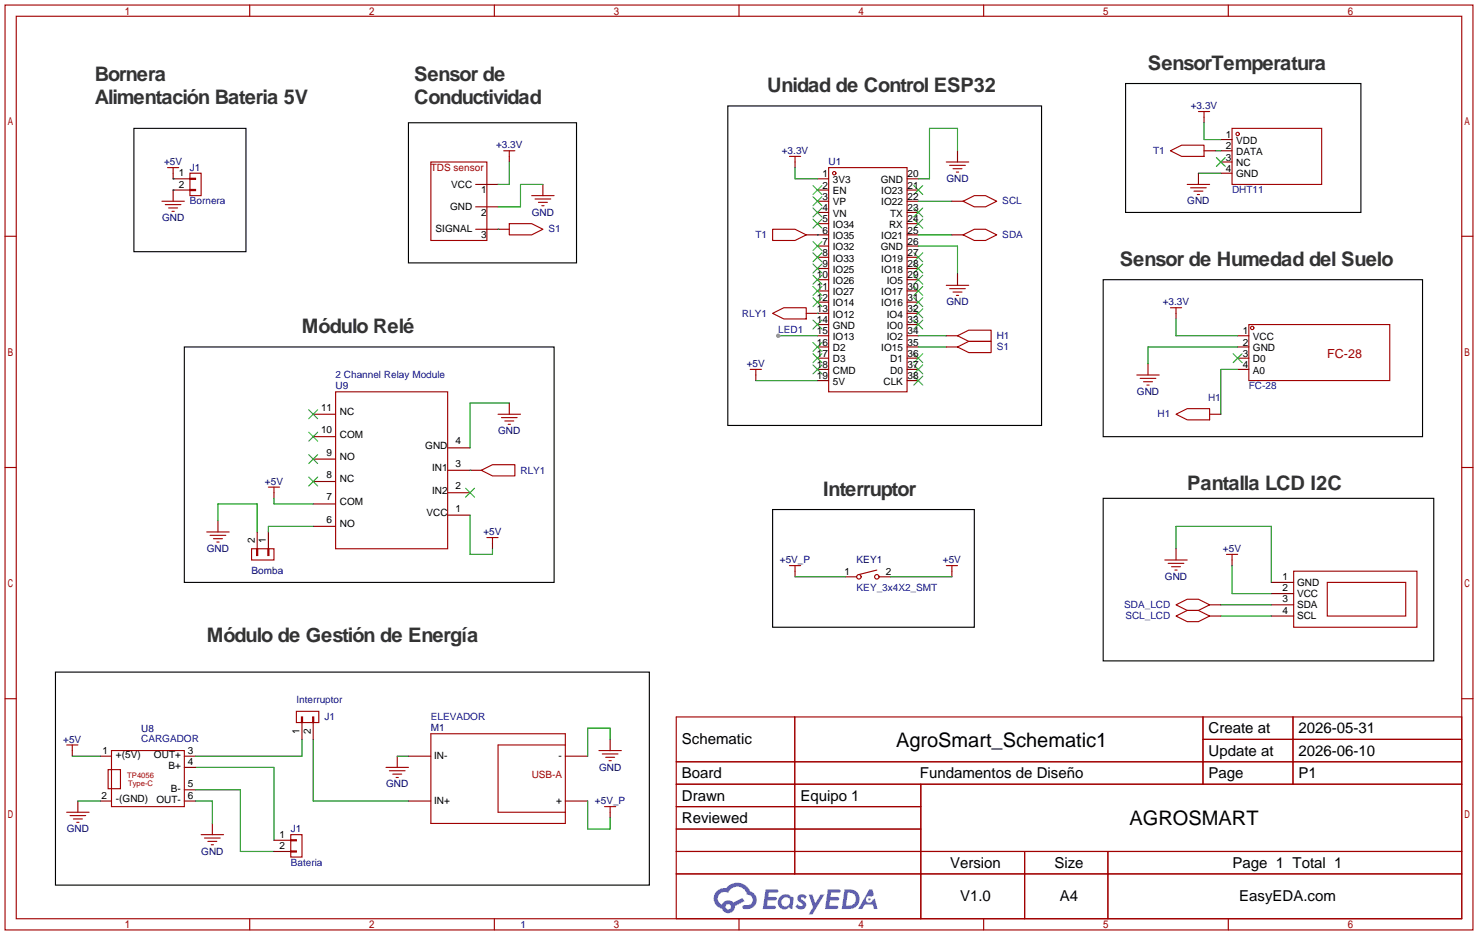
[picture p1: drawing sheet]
<svg xmlns="http://www.w3.org/2000/svg" width="335mm" height="212mm" viewBox="0 0 335 212" stroke-linecap="round" stroke-linejoin="round" font-family="sans-serif">
<g fill="none" stroke="#a10000" stroke-width=".25">
<path d="M1.1 1.1h332.8v209.6h-332.8zM3.7 3.7h327.6v204.5h-327.6zM56.6 1.1v2.6M112.1 1.1v2.6M167.5 1.1v2.6M223 1.1v2.6M278.4 1.1v2.6M1.1 53.5h2.6M331.3 53.5h2.6M1.1 105.9h2.6M331.3 105.9h2.6M1.1 158.3h2.6"/>
<path d="M331.3 158.3h2.6M153.3 162.4h178v45.8h-178zM153.3 172.6h178M153.3 177.7h178M180.1 162.4v35.6M208.7 177.7v30.5M272.7 162.4v15.3M272.7 167.5h58.6M293.1 162.4v15.3M153.3 182.8h55.4M153.3 192.9h178M153.3 187.8h55.4"/>
<path d="M153.3 198h178M232.3 192.9v15.3M251.1 192.9v15.3M56.6 208.2v2.5M112.1 208.2v2.5M167.5 208.2v2.5M223 208.2v2.5M278.4 208.2v2.5"/>
</g>
<g fill="#5487ff">
<path d="M181 202.8a1.3 1.3 0 0 1 1.9 .3l-.4 .6a.54 .54 0 0 0-1-.2l.2 .2a1.28 1.28 0 0 1 .8 2 1.53 1.53 0 0 1-2.2-.3l.5-.6 .8 .5a.31 .31 0 0 0 .3-.3 .31 .31 0 0 0-.3-.3 1.12 1.12 0 0 1-.6-1.9z"/>
<path d="M183.3 202.7h.8l.7 1.9 1.2-1.9h.9l-2.7 4.5h-.9l1-1.7z"/>
<path d="M173.5 201.5h2.3a.46 .46 0 0 1 .5 .1 .46 .46 0 0 1 .1 .5l-.3 .2h-1.8l-.1 .9h1.6a.4 .4 0 0 1 .3 .4 .4 .4 0 0 1-.4 .4h-1.6l-.2 1.2h1.4a.46 .46 0 0 1 .5 .1 .46 .46 0 0 1 .1 .5l-.4 .2h-2.6z"/>
<path d="M187.6 201.5h2.3a.47 .47 0 0 1 .5 .1 .47 .47 0 0 1 .1 .5l-.3 .2h-1.8l-.1 .9h1.6a.4 .4 0 0 1 .4 .4 .4 .4 0 0 1-.5 .4h-1.6l-.2 1.2h1.4a.46 .46 0 0 1 .5 .1 .46 .46 0 0 1 .1 .5l-.4 .2h-2.6z"/>
<path d="M197 201.5h.8l.3 1.3-.6 .4a.75 .75 0 0 0-1.1 .3 .75 .75 0 0 0 .5 1 .75 .75 0 0 0 .9-.6l.5-.3 .6 2.4h-.8l-.3-1h-1.8l-.5 1h-1z"/>
<path d="M191.4 201.5l-.6 4.5h1.4a2.27 2.27 0 0 0 2.7-2.3 2.27 2.27 0 0 0-2.7-2.2zM192.2 202.3a1.5 1.5 0 0 1 1.8 1.5 1.5 1.5 0 0 1-1.9 1.4h-.3z"/>
<path d="M176.8 203.1a1.6 1.6 0 0 0-.3 2.3 1.6 1.6 0 0 0 2.3 .2l.8 .4 .3-2.5-.1-.3h-.5a1.58 1.58 0 0 0-2.5-.1zM177.4 203.6a.98 .98 0 0 1 1.7 .5 .98 .98 0 0 1-1.1 1.2 .94 .94 0 0 1-.9-.6 .94 .94 0 0 1 .3-1.1z"/>
<path d="M162.5 201.9a2.37 2.37 0 0 0 1.1 4 1.54 1.54 0 0 0 1.8 1 1.54 1.54 0 0 0 1.2-1.6l2.2-1.1-.5-.8-2.1 1.1a1.57 1.57 0 0 0-2.6 .4 1.5 1.5 0 0 1-.7-2.1 1.5 1.5 0 0 1 2.2-.5 2.23 2.23 0 0 1 2.3-1.4 2.23 2.23 0 0 1 1.9 1.8 1.16 1.16 0 0 1 1.3 1.1 1.16 1.16 0 0 1-1.1 1.3h-.7a.47 .47 0 0 0-.6 .3 .47 .47 0 0 0 .5 .6 2.14 2.14 0 0 0 2.7-1.4 2.14 2.14 0 0 0-1.3-2.7 3.2 3.2 0 0 0-5.5-.7l-1.1 .1zM164.5 205.4a.6 .6 0 0 1 1.2 0 .6 .6 0 0 1-1.2 0z"/>
<circle cx="197.1" cy="203.8" r=".28"/>
</g>
<g fill="none" stroke="#a10000" stroke-width=".25">
<path d="M38 38h2.5M39.2 38v1.2M43.1 39.2h2.5v5.1h-2.5zM97.7 36.7h12.7v17.8h-12.7zM114.2 34.2h2.5M115.4 34.2v1.2M178.9 35.4h2.6M180.2 35.4v1.3M187.8 38h17.8v50.8h-17.8zM214.5 36.7h5.1M215.3 37.5h3.5M216 38.2h2.1"/>
<path d="M216.8 39h.5M271.7 25.3h2.5M272.9 25.3v1.2M279.3 29.1h20.3v12.7h-20.3zM36.7 45.6h5.1M37.5 46.4h3.5M38.2 47.1h2.1M39 47.9h.5M43.1 42.9h1.2v.3h-1.2zM43.1 40.4h1.2v.2h-1.2zM115.4 50.7h5.1l2.6 1.2-2.6 1.3h-5.1zM120.5 44.3h5.1"/>
<path d="M121.3 45.1h3.5M122 45.8h2.1M122.8 46.6h.5M218.3 45.6l2.6-1.3h2.5l2.5 1.3-2.5 1.3h-2.5zM218.3 53.2l2.6-1.3h2.5l2.5 1.3-2.5 1.3h-2.5zM269.1 41.8h5.1M269.9 42.5h3.5M270.6 43.3h2.1M271.4 44.1h.5M214.5 64.6h5.1M215.3 65.4h3.5M216 66.2h2.1"/>
<path d="M216.8 66.9h.5M217 76.1l2.6-1.3h5.1v2.5h-5.1zM217 78.6l2.6-1.3h5.1v2.6h-5.1zM265.3 69.7h2.5M266.6 69.7v1.3M283.1 73.5h31.9v12.7h-31.9zM76.1 88.8h25.4v35.5h-25.4zM112.9 93.9h5.1M113.7 94.6h3.5M114.4 95.4h2.1M115.2 96.1h.5M170.1 83.7h2.5"/>
<path d="M171.3 83.7v1.3M257.7 85h5.1M258.4 85.7h3.6M259.2 86.5h2M260 87.2h.5M266.6 93.9l2.5-1.3h5.1v2.5h-5.1zM60.8 110.4h2.6M62.1 110.4v1.2M46.9 120.5h5M47.6 121.3h3.6M48.4 122h2M49.1 122.8h.6"/>
<path d="M57 124.3h5.1v2.6h-5.1zM58.2 124.3h.2v1.6h-.2zM60.7 124.3h.3v1.6h-.3zM110.4 121.8h2.5M111.6 121.8v1.3M178.9 128.1h2.6M180.2 128.1v1.3M198.8 129.2l-4.1 1M214.5 128.1h2.5M215.8 128.1v1.3M264 126.9h5.1M264.8 127.6h3.6"/>
<path d="M265.6 128.4h2M266.3 129.2h.5M266.6 137l2.5-1.2h2.6l2.5 1.2-2.5 1.3h-2.6zM266.6 139.6l2.5-1.3h2.6l2.5 1.3-2.5 1.2h-2.6zM278 125.6h2.5M279.3 125.6v1.3M293.2 129.4h28v12.7h-28zM300.9 132h17.7v7.6h-17.7zM15.1 168.8h2.6M16.4 168.8v1.3M24.5 174.4h2.8v4.3h-2.8zM25.3 170.1h16.5v12.7h-16.5z"/>
<path d="M67.2 161.2h5.1v2.5h-5.1zM68.3 162.4h.3v1.3h-.3zM70.9 162.4h.2v1.3h-.2zM87.5 173.9h5.1M88.3 174.6h3.5M89 175.4h2.1M89.8 176.1h.5M97.7 166.2h30.4v20.4h-30.4zM128.1 168.8h-15.2v15.2h15.2M135.8 170.1h5M136.5 170.8h3.6M137.3 171.6h2"/>
<path d="M138 172.3h.6M15.1 184h5.1M15.9 184.8h3.5M16.6 185.5h2.1M17.4 186.3h.5M45.6 189.1h5.1M46.4 189.9h3.5M47.1 190.6h2M47.9 191.4h.5M65.9 192.8h1.3v.2h-1.3zM65.9 190.2h1.3v.3h-1.3zM65.9 189.1h2.6v5.1h-2.6z"/>
<path d="M137 182.8h2.6M138.3 182.8v1.2"/>
<circle cx="189.1" cy="39.2" r=".38"/>
<circle cx="280.5" cy="30.4" r=".38"/>
<circle cx="283.8" cy="74.3" r=".38"/>
<circle cx="194.7" cy="130.7" r=".51"/>
<circle cx="198.8" cy="130.7" r=".51"/>
</g>
<g fill="none" stroke="#870000" stroke-width=".25">
<path d="M39.2 39.2v1.3h3.9M115.4 35.4v1.3M180.2 36.7v1.3M217 34.2v2.5M271.7 39.2v2.6M272.9 26.5v1.3M276.7 31.6h2.6M276.7 34.2h2.6M276.7 36.7h2.6M276.7 39.2h2.6M43.1 43.1h-3.9v2.5M107.8 41.8h5.1"/>
<path d="M107.8 46.9h5.1M107.8 51.9h7.6M123.1 41.8v2.5M185.3 40.5h2.5M185.3 43.1h2.5M185.3 45.6h2.5M185.3 48.1h2.5M185.3 50.7h2.5M185.3 53.2h2.5M185.3 55.8h2.5M185.3 58.3h2.5M205.6 40.5h2.6"/>
<path d="M205.6 43.1h2.6M205.6 45.6h2.6M205.6 48.1h2.6M205.6 50.7h2.6M205.6 53.2h2.6M205.6 55.8h2.6M205.6 58.3h2.6M215.8 45.6h2.5M215.8 53.2h2.5M185.3 60.8h2.5M185.3 63.4h2.5M185.3 65.9h2.5"/>
<path d="M185.3 68.5h2.5M185.3 71h2.5M185.3 73.5h2.5M185.3 76.1h2.5M185.3 78.6h2.5M205.6 60.8h2.6M205.6 63.4h2.6M205.6 65.9h2.6M205.6 68.5h2.6M205.6 71h2.6M205.6 73.5h2.6M205.6 76.1h2.6"/>
<path d="M205.6 78.6h2.6M214.5 76.1h2.5M214.5 78.6h2.5M217 62.1v2.5M266.6 71v1.3M280.5 76.1h2.6M280.5 78.6h2.6M71 93.9h5.1M71 98.9h5.1M115.4 91.3v2.6M171.3 85v1.2M185.3 81.2h2.5"/>
<path d="M185.3 83.7h2.5M185.3 86.2h2.5M205.6 81.2h2.6M205.6 83.7h2.6M205.6 86.2h2.6M260.2 82.4v2.6M274.2 93.9h2.5M280.5 81.2h2.6M280.5 83.7h2.6M49.4 118v2.5M62.1 111.6v1.3M71 109.1h5.1"/>
<path d="M71 114.2h5.1M71 119.3h5.1M71 104h5.1M101.5 101.5h5.1M101.5 106.6h5.1M101.5 111.6h5.1M101.5 116.7h5.1M58.3 120.5v3.8M60.8 120.5v3.8M111.6 123.1v1.2M180.2 129.4v1.3M191.6 130.7h2.6"/>
<path d="M199.3 130.7h2.5M215.8 129.4v1.3M266.6 124.3v2.6M274.2 139.6h2.5M274.2 137h2.5M279.3 126.9v1.2M288.2 139.6h5M288.2 137h5M288.2 134.5h5M288.2 132h5M16.4 170.1v1.2M22.7 171.3h2.6"/>
<path d="M41.8 171.3h2.5M41.8 173.9h2.5M41.8 178.9h2.5M68.5 163.7v3.8M71 163.7v3.8M90 171.3v2.6M92.6 171.3h5.1M128.1 171.3h5.1M138.3 167.5v2.6M17.7 181.5v2.5M22.7 181.5h2.6M41.8 181.5h2.5"/>
<path d="M48.1 186.6v2.5M62.1 190.4h3.8M62.1 192.9h3.8M92.6 181.5h5.1M128.1 181.5h5.1M138.3 184v1.3"/>
</g>
<g fill="none" stroke="#3c3" stroke-width=".25">
<path d="M275.7 35.7l2 2M277.7 35.7l-2 2M184.3 42l2 2.1M184.3 44.6l2 2M184.3 47.1l2 2M184.3 49.7l2 2M184.3 54.7l2 2.1M184.3 57.3l2 2M184.3 59.8l2 2M186.3 42l-2 2.1M186.3 44.6l-2 2M186.3 47.1l-2 2"/>
<path d="M186.3 49.7l-2 2M186.3 54.7l-2 2.1M186.3 57.3l-2 2M186.3 59.8l-2 2M207.1 42l2.1 2.1M207.1 47.1l2.1 2M207.1 49.7l2.1 2M207.1 57.3l2.1 2M207.1 59.8l2.1 2M209.2 42l-2.1 2.1M209.2 49.7l-2.1 2M209.2 57.3l-2.1 2"/>
<path d="M209.2 59.8l-2.1 2M209.2 47.1l-2.1 2M184.3 62.4l2 2M184.3 64.9l2 2M184.3 67.4l2 2.1M184.3 72.5l2 2M184.3 77.6l2 2M186.3 62.4l-2 2M186.3 64.9l-2 2M186.3 67.4l-2 2.1M186.3 72.5l-2 2M186.3 77.6l-2 2"/>
<path d="M207.1 70l2.1 2M207.1 62.4l2.1 2M207.1 64.9l2.1 2M207.1 67.4l2.1 2.1M207.1 72.5l2.1 2M209.2 62.4l-2.1 2M209.2 64.9l-2.1 2M209.2 67.4l-2.1 2.1M209.2 70l-2.1 2M209.2 72.5l-2.1 2M70 92.8l2 2.1M70 97.9l2 2"/>
<path d="M72 92.8l-2 2.1M72 97.9l-2 2M184.3 80.1l2 2.1M184.3 82.7l2 2M186.3 80.1l-2 2.1M186.3 82.7l-2 2M207.1 80.1l2.1 2.1M207.1 82.7l2.1 2M207.1 85.2l2.1 2M209.2 80.1l-2.1 2.1M209.2 82.7l-2.1 2M209.2 85.2l-2.1 2"/>
<path d="M279.5 80.1l2.1 2.1M281.6 80.1l-2.1 2.1M70 108.1l2 2M70 103l2 2M72 108.1l-2 2M72 103l-2 2M105.5 110.6l2.1 2M107.6 110.6l-2.1 2"/>
</g>
<g fill="none" stroke="#008700" stroke-width=".25">
<path d="M115.4 36.7v5.1h-2.5M180.2 38v2.5h5.1M217 34.2v-5.1h-6.3v11.4h-2.5M271.7 39.2h5M272.9 27.8v3.8h3.8M275.5 34.2h1.2M39.2 40.5h.1M39.2 43.1h.1M112.9 51.9h.1M123.1 41.8h-5.1v5.1h-5.1M208.2 53.2h7.6M208.2 45.6h7.6"/>
<path d="M208.2 55.8h8.8v6.3M176.4 76.1h8.9M208.2 78.6h6.3M208.2 76.1h6.3M266.6 72.3v3.8h13.9M280.5 78.6h-20.3v3.8M115.4 91.3h-8.8v10.2M171.3 86.2h14M280.5 83.7h-3.8v10.2M49.4 118v-3.8h8.9v6.3M62.1 112.9v1.3h8.9M71 119.3h-10.2v1.2"/>
<path d="M106.6 116.7v8.9h5v-1.3M180.2 130.7h11.4M201.8 130.7h14M266.6 124.3v-5h21.6v12.7M276.7 137h11.5M276.7 139.6h11.5M279.3 128.1v6.4h8.9M16.4 171.3h6.3M44.3 173.9h17.8v16.5M44.3 178.9h10.2v14h7.6M68.5 167.5v3.8h-24.2M71 167.5v14h21.6"/>
<path d="M90 171.3h2.6M138.3 167.5v-2.5h-5.1v6.3M17.7 181.5h5M44.3 181.5h3.8v5.1M133.2 181.5v6.3h5.1v-2.5"/>
</g>
<path d="M255.1 18.9h53.4v29.2h-53.4zM30.4 29.1h25.4v27.9h-25.4zM92.6 27.8h38.1v31.8h-38.1zM165 24h71.1v72.4h-71.1zM41.8 78.6h83.8v53.4h-83.8zM250.1 63.4h72.4v35.5h-72.4zM175.1 115.4h45.8v26.7h-45.8zM250.1 112.9h74.9v36.8h-74.9zM12.6 152.3h134.6v48.2h-134.6z" fill="none" stroke="#000" stroke-width=".25"/>
<circle cx="176.4" cy="76.1" r=".51" fill="#999"/>
<path d="M272.9 34.2h2.6M182.8 53.2h2.5M182.8 71h2.5M106.6 106.6h2.5" fill="none" stroke="#870000" stroke-width=".25"/>
<path d="M265.3 34.2l2.5-1.3h5.1v2.5h-5.1zM175.1 51.9h5.1l2.6 1.3-2.6 1.3h-5.1zM175.1 71l2.6-1.3h5.1v2.6h-5.1zM109.1 106.6l2.5-1.3h5.1v2.5h-5.1z" fill="none" stroke="#a10000" stroke-width=".25"/>
<path d="M185.3 53.2h.1M185.3 71h.1M106.6 106.6h.1" fill="none" stroke="#008700" stroke-width=".25"/>
<g font-size="4.5" fill="#333">
<text x="260.2" y="15.8">SensorTemperatura</text>
<text x="21.5" y="18.4">Bornera</text>
<text x="21.5" y="23.5">Alimentación Bateria 5V</text>
<text x="93.9" y="18.4">Sensor de</text>
<text x="93.9" y="23.5">Conductividad</text>
<text x="173.9" y="20.9">Unidad de Control ESP32</text>
<text x="253.9" y="60.3">Sensor de Humedad del Suelo</text>
<text x="68.5" y="75.5">Módulo Relé</text>
<text x="186.6" y="112.4">Interruptor</text>
<text x="269.1" y="111.1">Pantalla LCD I2C</text>
<text x="46.9" y="145.4">Módulo de Gestión de Energía</text>
</g>
<g font-size="4.5">
<text x="203.1" y="169.2">AgroSmart_Schematic1</text>
<text x="256.1" y="187">AGROSMART</text>
</g>
<g font-size="3.4">
<text x="274" y="166.1">Create at</text>
<text x="294.4" y="166.1">2026-05-31</text>
<text x="154.6" y="168.7">Schematic</text>
<text x="274" y="171.2">Update at</text>
<text x="294.4" y="171.2">2026-06-10</text>
<text x="154.6" y="176.3">Board</text>
<text x="208.5" y="176.3">Fundamentos de Diseño</text>
<text x="274" y="176.3">Page</text>
<text x="294.4" y="176.3">P1</text>
<text x="154.6" y="181.4">Drawn</text>
<text x="181.4" y="181.4">Equipo 1</text>
<text x="154.6" y="186.5">Reviewed</text>
<text x="215.4" y="196.6">Version</text>
<text x="239" y="196.6">Size</text>
<text x="279.4" y="196.6">Page 1 Total 1</text>
<text x="217.6" y="204.2">V1.0</text>
<text x="240.2" y="204.2">A4</text>
<text x="280.9" y="204.2">EasyEDA.com</text>
</g>
<text font-size="2.8" fill="#a00000" x="300.9" y="81.1">FC-28</text>
<g font-size="2.3" fill="#000080">
<text x="269.9" y="24.7">+3.3V</text>
<text x="112.4" y="33.6">+3.3V</text>
<text x="177.2" y="34.9">+3.3V</text>
<text x="37.2" y="37.4">+5V</text>
<text x="43.1" y="38.7">J1</text>
<text x="187.8" y="37.4">U1</text>
<text x="214.5" y="41.2">GND</text>
<text x="269.1" y="46.3">GND</text>
<text x="36.7" y="50.1">GND</text>
<text x="120.5" y="48.9">GND</text>
<text x="214.5" y="69.2">GND</text>
<text x="263.6" y="69.2">+3.3V</text>
<text x="169.3" y="83.1">+5V</text>
<text x="76.1" y="88.2">U9</text>
<text x="257.7" y="89.5">GND</text>
<text x="112.9" y="98.4">GND</text>
<text x="60.1" y="109.8">+5V</text>
<text x="46.9" y="125.1">GND</text>
<text x="109.6" y="121.2">+5V</text>
<text x="277.2" y="125.1">+5V</text>
<text x="57" y="130.1">Bomba</text>
<text x="176.8" y="127.6">+5V_P</text>
<text x="194.2" y="127.6">KEY1</text>
<text x="213.7" y="127.6">+5V</text>
<text x="264.1" y="131.4">GND</text>
<text x="32" y="165.9">U8</text>
<text x="73.5" y="163.2">J1</text>
<text x="97.7" y="165.7">M1</text>
<text x="14.3" y="168.2">+5V</text>
<text x="87.5" y="178.4">GND</text>
<text x="135.8" y="174.6">GND</text>
<text x="134.9" y="182.2">+5V_P</text>
<text x="15.1" y="188.6">GND</text>
<text x="65.9" y="188.6">J1</text>
<text x="45.6" y="193.6">GND</text>
<text x="118" y="210.1">1</text>
</g>
<g font-size="2.3" fill="#00f">
<text x="261.4" y="34.9">T1</text>
<text x="43.1" y="46.3">Bornera</text>
<text x="227.2" y="46.3">SCL</text>
<text x="279.3" y="43.8">DHT11</text>
<text x="124.3" y="52.7">S1</text>
<text x="171.2" y="53.9">T1</text>
<text x="227.2" y="53.9">SDA</text>
<text x="168.2" y="71.7">RLY1</text>
<text x="176.4" y="75.5">LED1</text>
<text x="225.9" y="76.8">H1</text>
<text x="225.9" y="79.3">S1</text>
<text x="76.1" y="85.7">2 Channel Relay Module</text>
<text x="283.1" y="88.2">FC-28</text>
<text x="262.4" y="94.6">H1</text>
<text x="273.8" y="90.8">H1</text>
<text x="118" y="107.3">RLY1</text>
<text x="194.2" y="133.9">KEY_3x4X2_SMT</text>
<text x="254.8" y="137.8">SDA_LCD</text>
<text x="255.1" y="140.3">SCL_LCD</text>
<text x="67.2" y="159.3">Interruptor</text>
<text x="97.7" y="163.2">ELEVADOR</text>
<text x="32" y="168.2">CARGADOR</text>
<text x="65.9" y="196.2">Bateria</text>
</g>
<g font-size="2.3">
<text x="277.9" y="31.3">1</text>
<text x="277.9" y="33.9">2</text>
<text x="280.2" y="32.6">VDD</text>
<text x="280.2" y="35.1">DATA</text>
<text x="40.5" y="40">1</text>
<text x="186.4" y="40.2">1</text>
<text x="188.8" y="41.5">3V3</text>
<text x="199.6" y="41.5">GND</text>
<text x="205.7" y="40.2">20</text>
<text x="277.9" y="36.4">3</text>
<text x="277.9" y="38.9">4</text>
<text x="280.2" y="37.7">NC</text>
<text x="280.2" y="40.2">GND</text>
<text x="40.5" y="42.5">2</text>
<text x="102" y="47.6">GND</text>
<text x="102.3" y="42.5">VCC</text>
<text x="109.1" y="43.8">1</text>
<text x="186.4" y="42.7">2</text>
<text x="186.4" y="45.3">3</text>
<text x="186.4" y="47.8">4</text>
<text x="188.8" y="44">EN</text>
<text x="188.8" y="46.6">VP</text>
<text x="199.8" y="44">IO23</text>
<text x="199.8" y="46.6">IO22</text>
<text x="205.7" y="42.7">21</text>
<text x="205.7" y="45.3">22</text>
<text x="205.7" y="47.8">23</text>
<text x="98.7" y="52.7">SIGNAL</text>
<text x="109.1" y="48.9">2</text>
<text x="109.1" y="53.9">3</text>
<text x="186.4" y="50.4">5</text>
<text x="186.4" y="52.9">6</text>
<text x="188.8" y="49.1">VN</text>
<text x="188.8" y="51.6">IO34</text>
<text x="201.5" y="51.6">RX</text>
<text x="201.8" y="49.1">TX</text>
<text x="205.7" y="50.4">24</text>
<text x="205.7" y="52.9">25</text>
<text x="186.4" y="55.4">7</text>
<text x="186.4" y="58">8</text>
<text x="188.8" y="54.2">IO35</text>
<text x="188.8" y="56.7">IO32</text>
<text x="188.8" y="59.3">IO33</text>
<text x="199.6" y="56.7">GND</text>
<text x="199.8" y="54.2">IO21</text>
<text x="199.8" y="59.3">IO19</text>
<text x="205.7" y="55.4">26</text>
<text x="205.7" y="58">27</text>
<text x="185.2" y="63.1">10</text>
<text x="185.2" y="65.6">11</text>
<text x="186.4" y="60.5">9</text>
<text x="188.8" y="61.8">IO25</text>
<text x="188.8" y="64.3">IO26</text>
<text x="199.8" y="61.8">IO18</text>
<text x="201" y="64.3">IO5</text>
<text x="205.7" y="60.5">28</text>
<text x="205.7" y="63.1">29</text>
<text x="205.7" y="65.6">30</text>
<text x="185.2" y="68.1">12</text>
<text x="185.2" y="70.7">13</text>
<text x="188.8" y="66.9">IO27</text>
<text x="188.8" y="69.4">IO14</text>
<text x="188.8" y="72">IO12</text>
<text x="199.8" y="66.9">IO17</text>
<text x="199.8" y="69.4">IO16</text>
<text x="201" y="72">IO4</text>
<text x="205.7" y="68.1">31</text>
<text x="205.7" y="70.7">32</text>
<text x="185.2" y="73.2">14</text>
<text x="185.2" y="75.8">15</text>
<text x="188.8" y="74.5">GND</text>
<text x="188.8" y="77">IO13</text>
<text x="201" y="74.5">IO0</text>
<text x="201" y="77">IO2</text>
<text x="205.7" y="73.2">33</text>
<text x="205.7" y="75.8">34</text>
<text x="281.7" y="75.8">1</text>
<text x="284" y="77">VCC</text>
<text x="185.2" y="78.3">16</text>
<text x="185.2" y="80.8">17</text>
<text x="185.2" y="83.4">18</text>
<text x="188.8" y="79.6">D2</text>
<text x="188.8" y="82.1">D3</text>
<text x="199.8" y="79.6">IO15</text>
<text x="201.8" y="82.1">D1</text>
<text x="205.7" y="78.3">35</text>
<text x="205.7" y="80.8">36</text>
<text x="205.7" y="83.4">37</text>
<text x="281.7" y="78.3">2</text>
<text x="281.7" y="80.8">3</text>
<text x="281.7" y="83.4">4</text>
<text x="284" y="79.6">GND</text>
<text x="284" y="82.1">D0</text>
<text x="185.2" y="85.9">19</text>
<text x="188.8" y="84.7">CMD</text>
<text x="188.8" y="87.2">5V</text>
<text x="200.3" y="87.2">CLK</text>
<text x="201.8" y="84.7">D0</text>
<text x="205.7" y="85.9">38</text>
<text x="284" y="84.7">A0</text>
<text x="72.8" y="93.1">11</text>
<text x="77.1" y="94.1">NC</text>
<text x="72.8" y="98.1">10</text>
<text x="77.1" y="99.2">COM</text>
<text x="96.4" y="101.7">GND</text>
<text x="103.2" y="100.7">4</text>
<text x="74" y="103.2">9</text>
<text x="77.1" y="104.2">NO</text>
<text x="97.9" y="106.8">IN1</text>
<text x="103.2" y="105.8">3</text>
<text x="74" y="108.3">8</text>
<text x="74" y="113.4">7</text>
<text x="77.1" y="109.3">NC</text>
<text x="97.9" y="111.9">IN2</text>
<text x="103.2" y="110.8">2</text>
<text x="74" y="118.5">6</text>
<text x="77.1" y="114.4">COM</text>
<text x="77.1" y="119.5">NO</text>
<text x="96.7" y="116.9">VCC</text>
<text x="103.2" y="115.9">1</text>
<text x="57.7" y="123.1" transform="rotate(-90 57.7 123.1)">2</text>
<text x="60.3" y="123.1" transform="rotate(-90 60.3 123.1)">1</text>
<text x="191.4" y="130.4">1</text>
<text x="200.8" y="130.4">2</text>
<text x="290.7" y="131.4">1</text>
<text x="290.7" y="136.5">3</text>
<text x="290.7" y="133.9">2</text>
<text x="294" y="137.8">SDA</text>
<text x="294" y="135.2">VCC</text>
<text x="294" y="132.7">GND</text>
<text x="290.7" y="139">4</text>
<text x="294" y="140.3">SCL</text>
<text x="67.9" y="166.2" transform="rotate(-90 67.9 166.2)">1</text>
<text x="70.4" y="166.2" transform="rotate(-90 70.4 166.2)">2</text>
<text x="23.2" y="170.8">1</text>
<text x="26.3" y="171.8">+(5V)</text>
<text x="34.9" y="171.8">OUT+</text>
<text x="42.6" y="170.8">3</text>
<text x="42.6" y="173.3">4</text>
<text x="98.4" y="172">IN-</text>
<text x="126.6" y="172">-</text>
<text x="38.2" y="174.3">B+</text>
<text x="38.8" y="179.4">B-</text>
<text x="42.6" y="178.4">5</text>
<text x="23" y="180.9">2</text>
<text x="26.3" y="181.7">-(GND)</text>
<text x="35.5" y="181.9">OUT-</text>
<text x="42.6" y="180.9">6</text>
<text x="98.4" y="182.2">IN+</text>
<text x="126.1" y="182.2">+</text>
<text x="63.4" y="189.8">1</text>
<text x="63.4" y="192.4">2</text>
</g>
<g font-size="2.3" fill="#a00000">
<text x="97.7" y="38.7">TDS sensor</text>
<text x="120.5" y="176.2">USB-A</text>
</g>
<g font-size="1.7" fill="#a00000">
<text x="28.8" y="176.3">TP4056</text>
<text x="29" y="178.1">Type-C</text>
</g>
</svg>
